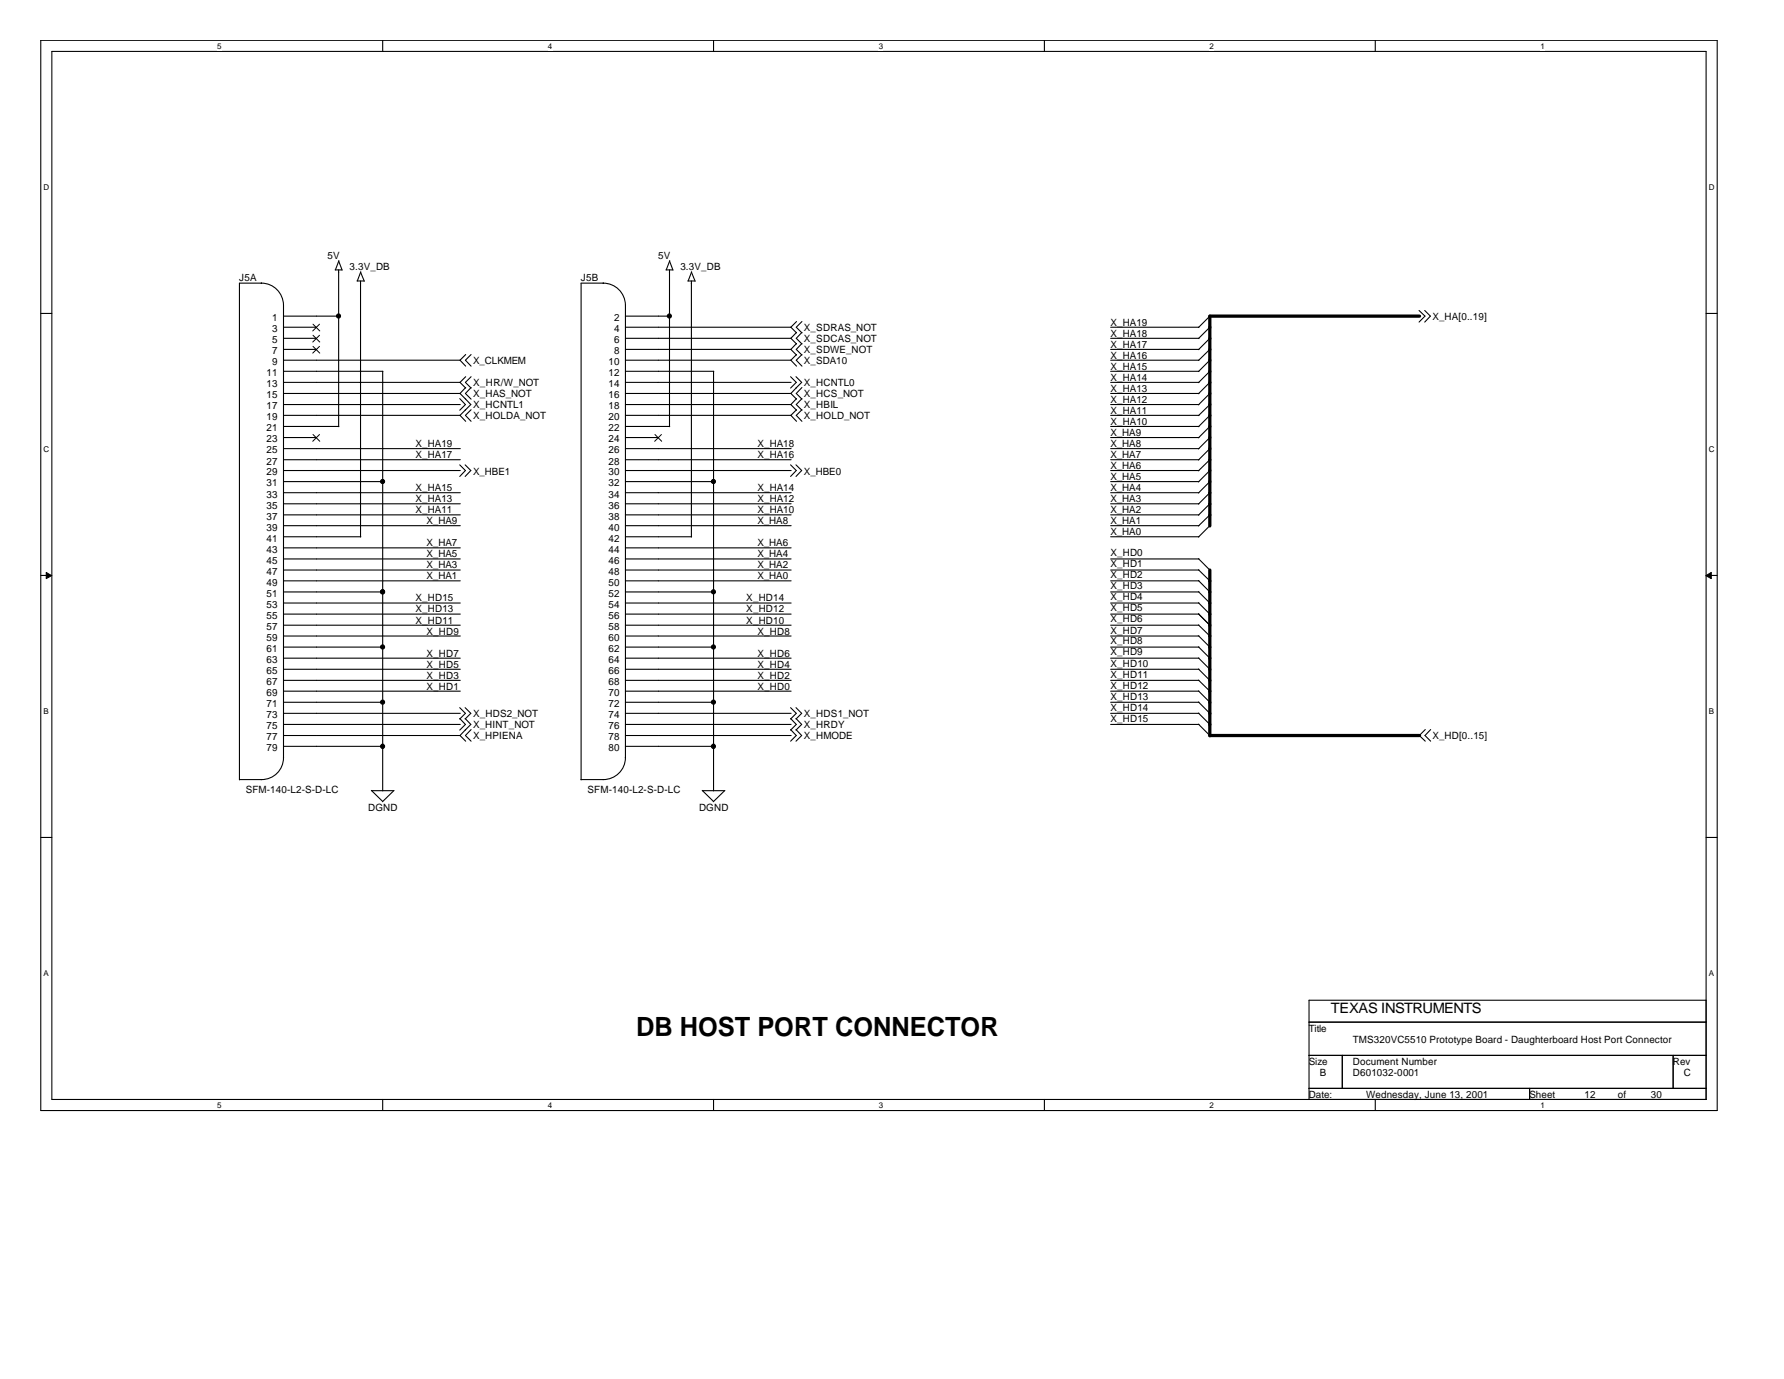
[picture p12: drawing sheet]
<svg xmlns="http://www.w3.org/2000/svg" width="279mm" height="216mm" viewBox="0 0 279 216" stroke-linecap="round" stroke-linejoin="round" font-family="sans-serif">
<path d="M6.4 6.3h262.5v167.6h-262.5zM8.1 8.1h259.1v164h-259.1z" fill="none" stroke="#000" stroke-width=".17"/>
<g fill="#fff">
<path d="M34 6.6h.7v1.4h-.7z"/>
<path d="M34 172.4h.7v1.4h-.7z"/>
</g>
<path d="M59.9 6.3v1.8M59.9 172.1v1.8" fill="none" stroke="#000" stroke-width=".17"/>
<g fill="#fff">
<path d="M85.8 6.6h.7v1.4h-.7z"/>
<path d="M85.8 172.4h.7v1.4h-.7z"/>
</g>
<path d="M111.8 6.3v1.8M111.8 172.1v1.8" fill="none" stroke="#000" stroke-width=".17"/>
<g fill="#fff">
<path d="M137.6 6.6h.7v1.4h-.7z"/>
<path d="M137.6 172.4h.7v1.4h-.7z"/>
</g>
<path d="M163.6 6.3v1.8M163.6 172.1v1.8" fill="none" stroke="#000" stroke-width=".17"/>
<g fill="#fff">
<path d="M189.4 6.6h.7v1.4h-.7z"/>
<path d="M189.4 172.4h.7v1.4h-.7z"/>
</g>
<path d="M215.4 6.3v1.8M215.4 172.1v1.8" fill="none" stroke="#000" stroke-width=".17"/>
<g fill="#fff">
<path d="M241.3 6.6h.6v1.4h-.6z"/>
<path d="M241.3 172.4h.6v1.4h-.6z"/>
<path d="M6.8 28.6h.9v1.4h-.9z"/>
<path d="M267.6 28.6h.9v1.4h-.9z"/>
<path d="M6.8 69.6h.9v1.4h-.9z"/>
<path d="M267.6 69.6h.9v1.4h-.9z"/>
</g>
<path d="M6.4 49.1h1.7M267.2 49.1h1.7" fill="none" stroke="#000" stroke-width=".17"/>
<g fill="#fff">
<path d="M6.8 110.6h.8v1.4h-.8z"/>
<path d="M267.6 110.6h.8v1.4h-.8z"/>
</g>
<path d="M6.4 90.1h1.7M267.2 90.1h1.7" fill="none" stroke="#000" stroke-width=".17"/>
<g fill="#000" stroke="#000" stroke-width=".16">
<path d="M7.2 89.6l.9 .5-.9 .5z" fill-rule="evenodd"/>
<path d="M267.2 90.1l.8-.5v1z" fill-rule="evenodd"/>
</g>
<g fill="#fff">
<path d="M6.8 151.6h.8v1.4h-.8z"/>
<path d="M267.6 151.6h.8v1.4h-.8z"/>
</g>
<g fill="none" stroke="#000" stroke-width=".17">
<path d="M40.9 44.3a3.5 3.5 0 0 1 3.5 3.5v70.8M41 44.3h-3.5v77.8M44.4 49.5h8.7M44.4 51.2h5.2M44.4 53h5.2M44.4 54.7h5.2M44.4 56.4h27.7M44.4 58.1h15.6M44.4 59.9h27.7M52.5 42.3h1M53 42.3v24.5M53 40.9l.6 1.4"/>
<path d="M53.1 40.8l-.6 1.5M55.9 44h1.1M56.5 44v40.1M56.5 42.6l.6 1.4M56.5 42.6l-.5 1.4M59.9 58.1v65.7M72.9 59l-.9 .9 .9 .9M72.9 55.5l-.9 .9 .9 .9M73.8 59l-.9 .9 .9 .9M73.8 55.5l-.9 .9 .9 .9M94.5 44.3h-.1a3.5 3.5 0 0 1 3.6 3.5v70.8M94.5 44.3h-3.5v77.8"/>
<path d="M98 49.5h6.9M98 51.2h25.9M98 53h25.9M98 54.7h25.9M98 56.4h25.9M98 58.1h13.8M98 59.9h25.9M104.3 42.3h1.1M104.9 42.3v24.5M104.9 40.9l.5 1.4M104.9 40.8l-.6 1.5M107.7 44h1.1"/>
<path d="M108.3 44v40.1M108.3 42.6l.6 1.4M108.3 42.6l-.5 1.4M111.8 58.1v65.7M123.8 59l.9 .9-.9 .9M124.7 59l.9 .9-.9 .9M124.7 52l-.8 1 .8 .9M124.7 53.8l-.8 .9 .8 .9M124.7 55.5l-.8 .9 .8 .9M124.7 50.3l-.8 .9 .8 .9M125.6 52l-.9 1 .9 .9M125.6 53.8l-.9 .9 .9 .9"/>
<path d="M125.6 55.5l-.9 .9 .9 .9M125.6 50.3l-.9 .9 .9 .9M173.9 51.2h13.9M173.9 53h13.9M173.9 54.7h13.9M173.9 56.4h13.9M173.9 58.1h13.9M173.9 59.9h13.9M189.5 49.5l-1.8 1.8M189.5 56.4l-1.8 1.8M189.5 54.7l-1.8 1.7M189.5 53l-1.8 1.7"/>
<path d="M189.5 51.2l-1.8 1.8M189.5 59.9l-1.8 1.7M189.5 58.1l-1.8 1.8M222.2 48.6l1 .9-1 .9M223.1 48.6l.9 .9-.9 .9M44.4 61.6h27.7M44.4 63.3h27.7M44.4 65h27.7M44.4 66.8h8.7M44.4 68.5h5.2M44.4 70.2h27.7M44.4 72h27.7"/>
<path d="M44.4 73.7h27.7M44.4 75.4h15.6M44.4 77.1h27.7M44.4 78.9h27.7M72 72.8l.9 .9-.9 .9M72 62.4l.9 .9-.9 .9M72.8 72.8l.9 .9-.9 .9M72.8 62.4l.9 .9-1.7 1.7 .9 1M72.9 60.7l-.9 .9 .9 .9M73.8 60.7l-.9 .9 .9 .9M73.8 64.1l-.9 .9 .9 1M98 61.6h25.9"/>
<path d="M98 63.3h25.9M98 65h25.9M98 66.8h6.9M98 68.5h5.1M98 70.2h25.9M98 72h25.9M98 73.7h25.9M98 75.4h13.8M98 77.1h25.9M98 78.9h25.9M123.8 72.8l.9 .9-.9 .9M124.7 72.8l.9 .9-.9 .9"/>
<path d="M124.7 60.7l-.8 .9 .8 .9M124.7 64.1l-.8 .9 .8 1M124.7 62.4l-.8 .9 .8 .9M125.6 60.7l-.9 .9 .9 .9M125.6 64.1l-.9 .9 .9 1M125.6 62.4l-.9 .9 .9 .9M173.9 61.6h13.9M173.9 63.3h13.9M173.9 65h13.9M173.9 66.8h13.9M173.9 68.5h13.9M173.9 70.2h13.9"/>
<path d="M173.9 72h13.9M173.9 73.7h13.9M173.9 75.4h13.9M173.9 77.1h13.9M173.9 78.9h13.9M189.5 78.9l-1.8 1.8M189.5 77.1l-1.8 1.8M189.5 75.4l-1.8 1.8M189.5 73.7l-1.8 1.7M189.5 72l-1.8 1.7M189.5 70.2l-1.8 1.8M189.5 68.5l-1.8 1.8"/>
<path d="M189.5 66.8l-1.8 1.7M189.5 65l-1.8 1.8M189.5 63.3l-1.8 1.8M189.5 61.6l-1.8 1.8M44.4 80.6h27.7M44.4 82.3h27.7M44.4 84h12.1M44.4 85.8h27.7M44.4 87.5h27.7M44.4 89.2h27.7M44.4 90.9h27.7M44.4 92.7h15.6"/>
<path d="M44.4 94.4h27.7M44.4 96.1h27.7M44.4 97.9h27.7M44.4 99.6h27.7M98 80.6h25.9M98 82.3h25.9M98 84h10.3M98 85.8h25.9M98 87.5h25.9M98 89.2h25.9M98 90.9h25.9M98 92.7h13.8"/>
<path d="M98 94.4h25.9M98 96.1h25.9M98 97.9h25.9M98 99.6h25.9M173.9 80.6h13.9M173.9 82.3h13.9M173.9 84h13.9M173.9 87.5h13.9M173.9 89.2h13.9M173.9 90.9h13.9M173.9 92.7h13.9M173.9 94.4h13.9"/>
<path d="M173.9 96.1h13.9M173.9 97.9h13.9M173.9 99.6h13.9M187.7 87.5l1.8 1.7M187.7 89.2l1.8 1.7M187.7 90.9l1.8 1.8M187.7 92.6l1.8 1.8M187.7 94.4l1.8 1.7M187.7 96.1l1.8 1.8M187.7 97.8l1.8 1.8M187.7 99.5l1.8 1.8M189.5 82.3l-1.8 1.8"/>
<path d="M189.5 80.6l-1.8 1.7M44.4 118.6a3.4 3.4 0 0 1-3.5 3.5M44.4 101.3h15.6M44.4 103h27.7M44.4 104.8h27.7M44.4 106.5h27.7M44.4 108.2h27.7M44.4 109.9h15.6M44.4 111.7h27.7M44.4 113.4h27.7M44.4 115.2h27.7M44.4 116.8h15.6"/>
<path d="M72 112.5l.9 .9-.9 .9M72 110.8l.9 .9-.9 .9M72.8 112.5l.9 .9-.9 .9M72.8 110.8l.9 .9-.9 .9M72.9 114.2l-.9 1 .9 .8M73.8 114.2l-.9 1 .9 .8M98 118.6a3.5 3.5 0 0 1-3.6 3.5h-3.4M98 101.3h13.8M98 103h25.9M98 104.8h25.9M98 106.5h25.9M98 108.2h25.9"/>
<path d="M98 109.9h13.8M98 111.7h25.9M98 113.4h25.9M98 115.2h25.9M98 116.8h13.8M123.8 114.2l.9 1-.9 .8M123.8 112.5l.9 .9-.9 .9M123.8 110.8l.9 .9-.9 .9M124.7 114.2l.9 1-.9 .8M124.7 112.5l.9 .9-.9 .9M124.7 110.8l.9 .9-.9 .9M173.9 101.3h13.9"/>
<path d="M173.9 103h13.9M173.9 104.8h13.9M173.9 106.5h13.9M173.9 108.2h13.9M173.9 109.9h13.9M173.9 111.7h13.9M173.9 113.4h13.9M187.7 101.3l1.8 1.7M187.7 103l1.8 1.8M187.7 104.7l1.8 1.8M187.7 106.5l1.8 1.7M187.7 108.2l1.8 1.7"/>
<path d="M187.7 109.9l1.8 1.8M187.7 111.6l1.8 1.8M187.7 113.4l1.8 1.8M223.2 114.2l-.9 1 .9 .8M224.1 114.2l-.9 1 .9 .8M6.4 131.1h1.7M37.5 122.1h3.5M58.2 123.7l1.7 1.8M58.2 123.8h3.5M61.7 123.8l-1.8 1.7M110 123.7l1.8 1.8M110 123.8h3.5"/>
<path d="M113.5 123.8l-1.8 1.7M267.2 131.1h1.7M205 156.6h62.2v15.5h-62.2zM205 160h62.2M205 165.2h62.2M205 170.4h62.2M210.2 165.2v5.2M239.6 170.4v1.7M262 165.2v5.2"/>
</g>
<path d="M49 50.8l1.1 1M49 52.5l1.1 1.1M49 54.2l1.1 1.1M50 50.8l-1 1M50 52.5l-1 1.1M50 54.2l-1 1.1M49 68l1.1 1.1M50 68l-1 1.1M102.6 68l1 1.1M103.6 68l-1.1 1.1" fill="none" stroke="#000" stroke-width=".16"/>
<path d="M222.3 49.5h-32.8v32.8M189.5 89.2v26M189.5 115.2h32.8" fill="none" stroke="#000" stroke-width=".51"/>
<g fill="#000" stroke="#000" stroke-width=".17">
<circle cx="53" cy="49.5" r=".32"/>
<circle cx="104.8" cy="49.5" r=".32"/>
<circle cx="59.9" cy="75.4" r=".32"/>
<circle cx="111.7" cy="75.4" r=".32"/>
<circle cx="59.9" cy="92.7" r=".32"/>
<circle cx="111.7" cy="92.7" r=".32"/>
<circle cx="59.9" cy="116.8" r=".33"/>
<circle cx="59.9" cy="109.9" r=".32"/>
<circle cx="59.9" cy="101.3" r=".32"/>
<circle cx="111.7" cy="116.8" r=".33"/>
<circle cx="111.7" cy="109.9" r=".32"/>
<circle cx="111.7" cy="101.3" r=".32"/>
</g>
<text font-size="4.1" x="99.6" y="162.2">DB HOST PORT CONNECTOR</text>
<text font-size="2.2" x="208.4" y="158.7">TEXAS INSTRUMENTS</text>
<g font-size="1.6">
<text x="51.3" y="40.6">5V</text>
<text x="103.1" y="40.6">5V</text>
<text x="37.5" y="44.1">J5A</text>
<text x="54.7" y="42.3">3.3V_DB</text>
<text x="91" y="44.1">J5B</text>
<text x="106.6" y="42.3">3.3V_DB</text>
<text x="42.6" y="50.2">1</text>
<text x="42.6" y="52">3</text>
<text x="42.6" y="53.7">5</text>
<text x="96.2" y="50.2">2</text>
<text x="96.2" y="52">4</text>
<text x="96.2" y="53.7">6</text>
<text x="125.9" y="53.6">X_SDCAS_NOT</text>
<text x="125.9" y="51.9">X_SDRAS_NOT</text>
<text x="173.9" y="52.7">X_HA18</text>
<text x="173.9" y="51">X_HA19</text>
<text x="224.3" y="50.1">X_HA[0..19]</text>
<text x="41.7" y="58.9">11</text>
<text x="42.6" y="55.5">7</text>
<text x="42.6" y="57.2">9</text>
<text x="74.1" y="57">X_CLKMEM</text>
<text x="95.3" y="57.2">10</text>
<text x="95.3" y="58.9">12</text>
<text x="96.2" y="55.5">8</text>
<text x="125.9" y="55.3">X_SDWE_NOT</text>
<text x="125.9" y="57">X_SDA10</text>
<text x="173.9" y="54.4">X_HA17</text>
<text x="173.9" y="57.9">X_HA15</text>
<text x="173.9" y="59.6">X_HA14</text>
<text x="173.9" y="56.2">X_HA16</text>
<text x="41.7" y="60.6">13</text>
<text x="41.7" y="62.4">15</text>
<text x="41.7" y="64.1">17</text>
<text x="41.7" y="65.8">19</text>
<text x="74.1" y="62.2">X_HAS_NOT</text>
<text x="74.1" y="60.5">X_HR/W_NOT</text>
<text x="74.1" y="63.9">X_HCNTL1</text>
<text x="74.1" y="65.7">X_HOLDA_NOT</text>
<text x="95.3" y="60.6">14</text>
<text x="95.3" y="62.4">16</text>
<text x="95.3" y="64.1">18</text>
<text x="95.3" y="65.8">20</text>
<text x="125.9" y="62.2">X_HCS_NOT</text>
<text x="125.9" y="60.5">X_HCNTL0</text>
<text x="125.9" y="65.7">X_HOLD_NOT</text>
<text x="125.9" y="63.9">X_HBIL</text>
<text x="173.9" y="61.3">X_HA13</text>
<text x="173.9" y="63.1">X_HA12</text>
<text x="173.9" y="64.8">X_HA11</text>
<text x="41.7" y="67.5">21</text>
<text x="41.7" y="69.3">23</text>
<text x="41.7" y="71">25</text>
<text x="65.1" y="70">X_HA19</text>
<text x="65.1" y="71.7">X_HA17</text>
<text x="95.3" y="67.5">22</text>
<text x="95.3" y="69.3">24</text>
<text x="95.3" y="71">26</text>
<text x="118.6" y="70">X_HA18</text>
<text x="118.6" y="71.7">X_HA16</text>
<text x="173.9" y="68.2">X_HA9</text>
<text x="173.9" y="71.7">X_HA7</text>
<text x="173.9" y="70">X_HA8</text>
<text x="173.9" y="66.5">X_HA10</text>
<text x="41.7" y="72.7">27</text>
<text x="41.7" y="74.4">29</text>
<text x="41.7" y="76.2">31</text>
<text x="41.7" y="77.9">33</text>
<text x="65.1" y="76.9">X_HA15</text>
<text x="74.1" y="74.3">X_HBE1</text>
<text x="95.3" y="72.7">28</text>
<text x="95.3" y="74.4">30</text>
<text x="95.3" y="76.2">32</text>
<text x="95.3" y="77.9">34</text>
<text x="118.6" y="76.9">X_HA14</text>
<text x="125.9" y="74.3">X_HBE0</text>
<text x="173.9" y="73.4">X_HA6</text>
<text x="173.9" y="76.9">X_HA4</text>
<text x="173.9" y="75.1">X_HA5</text>
<text x="41.7" y="79.6">35</text>
<text x="41.7" y="81.4">37</text>
<text x="41.7" y="83.1">39</text>
<text x="65.1" y="78.6">X_HA13</text>
<text x="65.1" y="80.3">X_HA11</text>
<text x="66.8" y="82.1">X_HA9</text>
<text x="95.3" y="79.6">36</text>
<text x="95.3" y="81.4">38</text>
<text x="95.3" y="83.1">40</text>
<text x="118.6" y="78.6">X_HA12</text>
<text x="118.6" y="80.3">X_HA10</text>
<text x="118.6" y="82.1">X_HA8</text>
<text x="173.9" y="82.1">X_HA1</text>
<text x="173.9" y="80.3">X_HA2</text>
<text x="173.9" y="78.6">X_HA3</text>
<text x="173.9" y="83.8">X_HA0</text>
<text x="41.7" y="84.8">41</text>
<text x="41.7" y="86.5">43</text>
<text x="41.7" y="88.3">45</text>
<text x="66.8" y="87.2">X_HA5</text>
<text x="66.8" y="85.5">X_HA7</text>
<text x="66.8" y="89">X_HA3</text>
<text x="95.3" y="84.8">42</text>
<text x="95.3" y="86.5">44</text>
<text x="95.3" y="88.3">46</text>
<text x="118.6" y="89">X_HA2</text>
<text x="118.6" y="85.5">X_HA6</text>
<text x="118.6" y="87.2">X_HA4</text>
<text x="173.9" y="87.1">X_HD0</text>
<text x="173.9" y="88.8">X_HD1</text>
<text x="41.7" y="90">47</text>
<text x="41.7" y="91.7">49</text>
<text x="41.7" y="93.4">51</text>
<text x="41.7" y="95.2">53</text>
<text x="65.1" y="94.1">X_HD15</text>
<text x="65.1" y="95.9">X_HD13</text>
<text x="66.8" y="90.7">X_HA1</text>
<text x="95.3" y="90">48</text>
<text x="95.3" y="91.7">50</text>
<text x="95.3" y="93.4">52</text>
<text x="95.3" y="95.2">54</text>
<text x="116.9" y="95.9">X_HD12</text>
<text x="116.9" y="94.1">X_HD14</text>
<text x="118.6" y="90.7">X_HA0</text>
<text x="173.9" y="90.6">X_HD2</text>
<text x="173.9" y="92.2">X_HD3</text>
<text x="173.9" y="94">X_HD4</text>
<text x="173.9" y="95.7">X_HD5</text>
<text x="41.7" y="96.9">55</text>
<text x="41.7" y="98.6">57</text>
<text x="41.7" y="100.3">59</text>
<text x="65.1" y="97.6">X_HD11</text>
<text x="66.8" y="99.4">X_HD9</text>
<text x="95.3" y="96.9">56</text>
<text x="95.3" y="98.6">58</text>
<text x="95.3" y="100.3">60</text>
<text x="116.9" y="97.6">X_HD10</text>
<text x="118.6" y="99.4">X_HD8</text>
<text x="173.9" y="97.5">X_HD6</text>
<text x="173.9" y="99.2">X_HD7</text>
<text x="173.9" y="100.9">X_HD8</text>
<text x="41.7" y="102.1">61</text>
<text x="41.7" y="103.8">63</text>
<text x="41.7" y="105.5">65</text>
<text x="41.7" y="107.3">67</text>
<text x="66.8" y="108">X_HD1</text>
<text x="66.8" y="106.3">X_HD3</text>
<text x="66.8" y="104.5">X_HD5</text>
<text x="66.8" y="102.8">X_HD7</text>
<text x="95.3" y="102.1">62</text>
<text x="95.3" y="103.8">64</text>
<text x="95.3" y="105.5">66</text>
<text x="95.3" y="107.3">68</text>
<text x="118.6" y="104.5">X_HD4</text>
<text x="118.6" y="106.3">X_HD2</text>
<text x="118.6" y="102.8">X_HD6</text>
<text x="118.6" y="108">X_HD0</text>
<text x="173.9" y="102.6">X_HD9</text>
<text x="173.9" y="104.4">X_HD10</text>
<text x="173.9" y="106.1">X_HD11</text>
<text x="173.9" y="107.8">X_HD12</text>
<text x="41.7" y="109">69</text>
<text x="41.7" y="110.7">71</text>
<text x="41.7" y="112.4">73</text>
<text x="74.1" y="112.3">X_HDS2_NOT</text>
<text x="95.3" y="109">70</text>
<text x="95.3" y="110.7">72</text>
<text x="95.3" y="112.4">74</text>
<text x="125.9" y="112.3">X_HDS1_NOT</text>
<text x="173.9" y="109.5">X_HD13</text>
<text x="173.9" y="111.3">X_HD14</text>
<text x="173.9" y="113">X_HD15</text>
<text x="41.7" y="114.2">75</text>
<text x="41.7" y="115.9">77</text>
<text x="41.7" y="117.6">79</text>
<text x="74.1" y="114">X_HINT_NOT</text>
<text x="74.1" y="115.7">X_HPIENA</text>
<text x="95.3" y="114.2">76</text>
<text x="95.3" y="115.9">78</text>
<text x="95.3" y="117.6">80</text>
<text x="125.9" y="115.7">X_HMODE</text>
<text x="125.9" y="114">X_HRDY</text>
<text x="224.3" y="115.7">X_HD[0..15]</text>
<text x="38.5" y="124.2">SFM-140-L2-S-D-LC</text>
<text x="92" y="124.2">SFM-140-L2-S-D-LC</text>
<text x="57.7" y="127">DGND</text>
<text x="109.5" y="127">DGND</text>
<text x="205" y="161.5">Title</text>
<text x="205" y="166.7">Size</text>
<text x="211.9" y="163.2">TMS320VC5510 Prototype Board - Daughterboard Host Port Connector</text>
<text x="211.9" y="166.7">Document Number</text>
<text x="262" y="166.7">Rev</text>
<text x="205" y="171.9">Date:</text>
<text x="206.7" y="168.4">B</text>
<text x="211.9" y="168.4">D601032-0001</text>
<text x="214" y="171.9">Wednesday, June 13, 2001</text>
<text x="239.5" y="171.9">Sheet</text>
<text x="248.2" y="171.9">12</text>
<text x="253.4" y="171.9">of</text>
<text x="258.5" y="171.9">30</text>
<text x="263.7" y="168.4">C</text>
</g>
<g font-size="1.3">
<text x="34" y="7.7">5</text>
<text x="85.8" y="7.7">4</text>
<text x="137.6" y="7.7">3</text>
<text x="189.4" y="7.7">2</text>
<text x="241.3" y="7.7">1</text>
<text x="6.8" y="29.7">D</text>
<text x="267.6" y="29.7">D</text>
<text x="6.8" y="70.7">C</text>
<text x="267.6" y="70.7">C</text>
<text x="6.8" y="111.8">B</text>
<text x="267.6" y="111.8">B</text>
<text x="6.8" y="152.8">A</text>
<text x="267.6" y="152.8">A</text>
<text x="34" y="173.5">5</text>
<text x="85.8" y="173.5">4</text>
<text x="137.6" y="173.5">3</text>
<text x="189.4" y="173.5">2</text>
<text x="241.3" y="173.5">1</text>
</g>
</svg>
